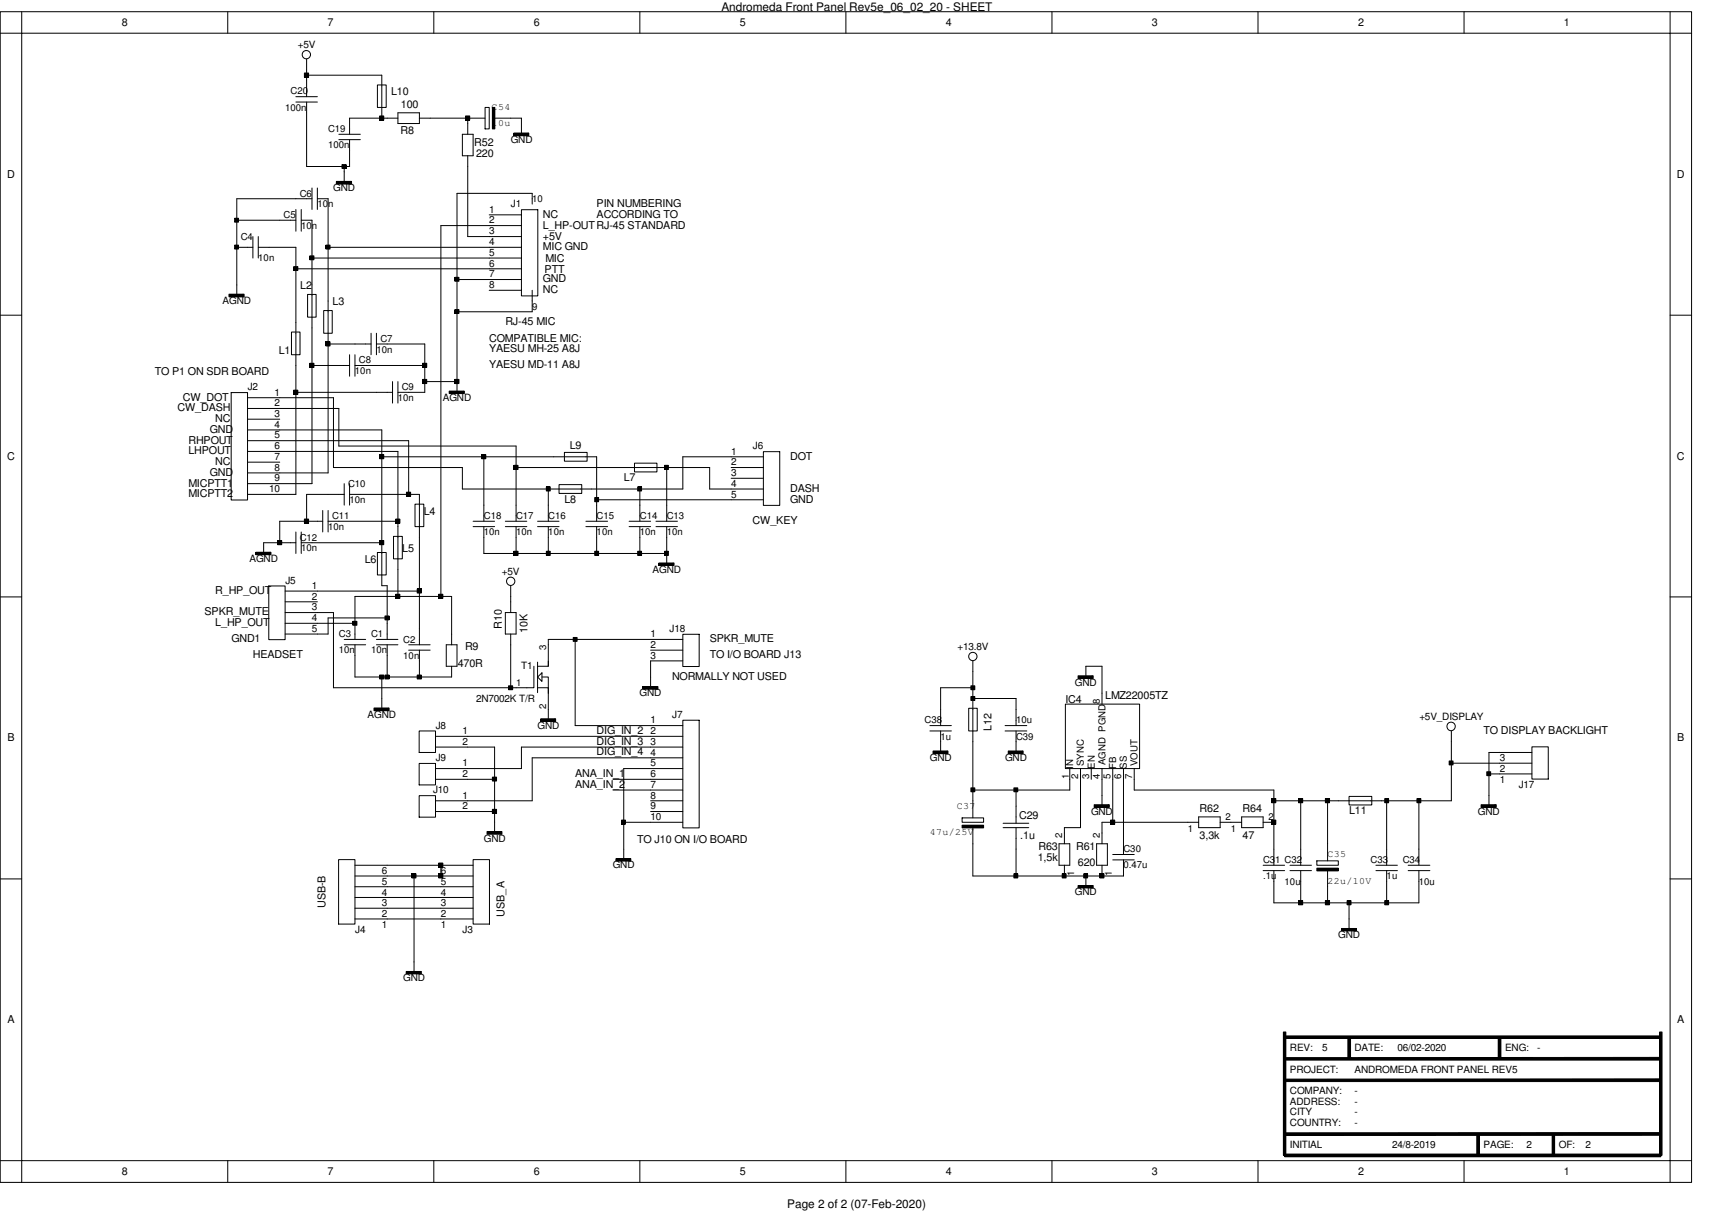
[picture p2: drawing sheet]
<svg xmlns="http://www.w3.org/2000/svg" width="297mm" height="210mm" viewBox="0 0 297 210" stroke-linecap="round" stroke-linejoin="round" font-family="sans-serif">
<g fill="none" stroke="#000" stroke-width=".17">
<path d="M0 2h293.3v203h-293.3zM3.8 5.8h285.8v195.5h-285.8zM3.8 2v3.8h-3.8M39.5 2v3.8M51.3 17.7h3.7M51.3 16.8h3.7M52.8 12.7h.7v.7h-.7zM53.2 13h13v7.5M53.2 17.7v11.2h7.4v-4.7M53.2 10.2v6.6M65.4 14.7h1.6v3.9h-1.6zM69 19.6h3.7v1.8h-3.7z"/>
<path d="M75.2 2v3.8M84.1 18.6h.7v3.8h-.7zM85.4 18.6h.4v3.8h-.4zM111 2v3.8M146.7 2v3.8M182.4 2v3.8M218.1 2v3.8M253.9 2v3.8M289.6 2v3.8h3.7M40.7 37.8h.7v.7h-.7zM41.1 38.2h10.2M51.3 36.3v3.8"/>
<path d="M52.2 38.2h1.9v45.7h-11.2M52.2 36.3v3.8M54.1 32.6v3.7M54.1 34.5h-13v16.8M55 34.5h1.9v47.5h-14M55 32.6v3.7M58.3 31.5h2.5v.4h-2.5zM58.8 23.3h3.7M58.8 24.2h3.7M59.3 28.5h.7v.7h-.7zM59.7 28.9v2.8M60.8 31.5h.2v.4h-.2z"/>
<path d="M65.8 20.1h.7v.7h-.7zM69 20.5h-8.4v2.8M72.7 20.5h11.4M80.2 23.3h1.8v3.7h-1.8zM80.7 20.1h.7v.7h-.7zM81.1 27v14h9.3M81.1 20.5v2.8M84.8 37.3h5.6M85.6 20.5h4.8v2.8M89.1 23.1h2.5v.4h-2.5zM90.4 36.4h2.9v14.9h-2.9zM90.4 39.1h-13.9v64.3"/>
<path d="M91.6 23.1h.1v.4h-.1zM92.3 35.4v-1.9h-13.1v34.5M0 54.7h3.8M39.7 51h2.5v.5h-2.5zM40.7 42.5h.7v.7h-.7zM41.1 42.9h2.8M42.2 51h.1v.5h-.1zM43.9 41v3.7M44.8 42.9h6.5v42.8h-8.4M44.8 41v3.7M50.5 57.6h1.5v3.9h-1.5zM50.9 46.2h.7v.7h-.7z"/>
<path d="M51.3 46.6h39.1M53.3 51.1h1.5v3.9h-1.5zM53.7 44.4h.7v.6h-.7zM54.1 44.7h36.3M56.1 53.8h1.5v4h-1.5zM56.5 42.5h.7v.7h-.7zM56.5 59.3h.7v.7h-.7zM56.9 42.9h33.5M56.9 59.6h7.4M64.3 57.8v3.7M65.3 57.8v3.7M65.3 59.6h8.4v8.4h-4.7"/>
<path d="M78.9 48.1h.7v.7h-.7zM78.9 53.7h.7v.7h-.7zM79.2 48.5h11.2M84.8 50.3h5.6M92.3 50.3v3.8h-13.1M289.6 54.7h3.7M40.1 68.1h2.8v18.6h-2.8zM42.9 78.3h26.1v25.1M42.9 74.5h23.3v27.1h.9v9.3M42.9 69h14.9v12.1h22.4v3.7h38.2v-5.6h14M42.9 70.8h15.9v6.5h30.7v13.1M42.9 72.7h5.6"/>
<path d="M42.9 76.4h28v9.3M50.9 67.6h.7v.8h-.7zM51.3 68h16.8M53.7 63h.7v.7h-.7zM54.1 63.4h6.5M60.6 61.5v3.7M61.5 61.5v3.7M61.5 63.4h12.2M65.8 78.8h.7v.7h-.7zM66.2 79.2h37.3v11.2M68.1 66.2v3.7M69 66.2v3.7"/>
<path d="M73.3 65.8h.7v.7h-.7zM73.3 63h.7v.7h-.7zM73.7 66.2h5.5M77.9 67.8h2.5v.4h-2.5zM78.9 65.8h.7v.7h-.7zM80.4 67.8h.1v.4h-.1zM83.5 78.8h.7v.7h-.7zM83.9 79.2v11.2M97.9 78.4h3.9v1.6h-3.9zM132.4 78.3h2.8v9.3h-2.8zM42.9 80.1h5.6M44.4 95.8h2.4v.4h-2.4z"/>
<path d="M46.8 95.8h.2v.4h-.2zM48.1 93.7h.7v.7h-.7zM51.3 92.2v3.8M51.3 94.1h-5.6v1.9M52.2 92.2v3.8M52.2 94.1h14M52.8 90h.7v.7h-.7zM56 88.5v3.7M56 90.4h-7.5v3.7M56.9 88.5v3.7M56.9 90.4h12.1M59.7 83.9v3.7"/>
<path d="M59.7 85.7h-6.5v4.7M60.6 85.7h12.1v26.1M60.6 83.9v3.7M65.4 95.8h1.6v3.9h-1.6zM65.8 93.7h.7v.7h-.7zM68.2 93h1.6v3.9h-1.6zM68.6 90h.7v.7h-.7zM70.5 85.3h.7v.8h-.7zM72 87.4h1.5v3.9h-1.5zM82 90.4h3.8M82 91.3h3.8M83.9 91.3v4.7h31.7"/>
<path d="M87.6 90.4h3.8M87.6 91.3h3.8M89.1 95.6h.7v.7h-.7zM89.1 80.7h.7v.7h-.7zM89.5 81.1h33.6v3.7h9.3M89.5 91.3v4.7M93.2 90.4h3.7M93.2 91.3h3.7M94.7 95.6h.7v.7h-.7zM94.7 84.4h.7v.7h-.7zM95.1 84.8v5.6M95.1 91.3v4.7"/>
<path d="M96.9 84h4v1.6h-4zM101.6 90.4h3.8M101.6 91.3h3.8M103.1 95.6h.7v.7h-.7zM103.1 86.3h.7v.7h-.7zM103.5 86.7h28.9M103.5 91.3v4.7M109.1 90.4h3.7M109.1 91.3h3.7M110 80.3h3.9v1.5h-3.9zM110.6 84.4h.6v.7h-.6zM110.6 95.6h.6v.7h-.6z"/>
<path d="M111 84.8v5.6M111 91.3v4.7M113.7 90.4h3.8M113.7 91.3h3.8M114.3 97.6h2.4v.4h-2.4zM115.2 95.6h.7v.7h-.7zM115.2 80.7h.7v.7h-.7zM115.6 81.1v9.3M115.6 91.3v6.5M116.7 97.6h.2v.4h-.2zM126.8 81.1h5.6M126.8 82.9h5.6"/>
<path d="M0 103.5h3.8M46.6 101.6h2.8v9.3h-2.8zM49.4 106.2h8.4v13.1h34.8v-3.8M49.4 102.5h23.3M49.4 104.4h5.6M49.4 108.1h12.1M59.7 111.8h3.7M59.7 110.9h3.7M61.2 107.7h.7v.7h-.7zM61.5 110.9v-7.5h16.8v8.4M61.5 111.8v5.6h16.8v-1.9M65.3 111.8h3.7"/>
<path d="M65.3 110.9h3.7M65.8 117.1h.7v.6h-.7zM66.2 117.4v5.6M66.8 106.8h.7v.7h-.7zM66.8 117.1h.7v.6h-.7zM67.1 107.1h-10.2v2.8h-7.5M67.1 111.8v5.6M68.6 103h.7v.8h-.7zM70.9 111.8h3.7M70.9 112.7h3.7M72.3 102.1h.8v.7h-.8zM72.3 117.1h.8v.6h-.8z"/>
<path d="M72.7 112.7v4.7M76.1 103h.7v.8h-.7zM77.4 111.8h1.8v3.7h-1.8zM87.6 106.2h1.9v3.7h-1.9zM88.2 118.9h.7v.7h-.7zM88.6 101.6v4.6M88.6 109.9v9.4M93.2 119.3h1.9v.9M93.2 117.4l.8-.7v1.5zM93.2 114.8v5.3M94 117.4h1.1v7.5M95.1 114.6v.9h-1.9"/>
<path d="M99.4 110.5h.7v.7h-.7zM99.7 110.9v14.9h18.7M111.5 119h2.4v.5h-2.4zM112.8 112.7h5.6M113.9 119h.2v.5h-.2zM118.4 110h2.8v5.6h-2.8zM118.4 110.9h-23.3v4.6M118.4 114.6h-5.6v4.7M168.4 118.9h.6v.7h-.6zM168.7 114.6v27.2M168.7 119.3h-5.6v6.5M186.9 117.2h2.5v.4h-2.5z"/>
<path d="M188.3 117.4v-1.9h2.8v6.6M189.4 117.2h.2v.4h-.2zM289.6 103.5h3.7M64.9 122.8h2.4v.4h-2.4zM67.3 122.8h.2v.4h-.2zM72.7 126.7h2.8v3.8h-2.8zM72.7 132.4h2.8v3.7h-2.8zM72.7 138h2.8v3.7h-2.8zM75.5 127.7h42.9M75.5 129.5h10.3v14.9M75.5 135.1h10.3M85.4 134.7h.7v.7h-.7z"/>
<path d="M93.8 124.6h2.4v.5h-2.4zM96.2 124.6h.1v.5h-.1zM106.3 135.1h12.1M106.3 137h12.1M112.8 138.9h5.6M118.4 124.9h2.8v18.7h-2.8zM118.4 131.4h-26.1v7.5h-16.8M118.4 129.5h-28v3.8h-14.9M118.4 133.3h-10.2v15.8M161.2 126.7h3.8M161.2 125.8h3.8M161.8 130.2h2.4v.5h-2.4z"/>
<path d="M163.1 126.7v3.8M164.2 130.2h.2v.5h-.2zM168 122.8h1.5v3.9h-1.5zM168.4 120.8h.6v.7h-.6zM168.4 136.6h.6v.7h-.6zM168.7 121.1h7.5v4.7M174.3 126.7h3.8M174.3 125.8h3.8M174.8 130.2h2.5v.5h-2.5zM175.8 136.6h.7v.7h-.7zM176.2 126.7v3.8M176.2 137v5.7"/>
<path d="M177.3 130.2h.1v.5h-.1zM184.7 122.1h12.9v11.2h-12.9zM185.5 133.3v3.7h-16.8M187.4 133.3v10.2h-2.8v2.8M189.2 133.3v1.8M189.7 139.5h2.5v.5h-2.5zM191.1 133.3v6.5M192.2 139.5h.2v.5h-.2zM193 133.3v9.3M194.8 133.3v14.9M196.7 133.3v3.7h24.2v13M220.5 138.5h.7v.7h-.7z"/>
<path d="M225.2 138.5h.7v.7h-.7zM225.5 138.9v11.1M229.8 138.5h.7v.7h-.7zM230.2 138.9v10.4M233.9 138.1h4v1.5h-4zM240.1 138.5h.7v.7h-.7zM240.4 138.9v11.1M245.7 138.5h.7v.7h-.7zM246 138.9v11.1M251.3 132h.7v.6h-.7zM251.7 126.7v12.2h-30.8M251.7 132.3h13.9"/>
<path d="M256.8 139.5h2.5v.5h-2.5zM257.8 133.8h.7v.7h-.7zM258.2 134.2h7.4M259.3 139.5h.2v.5h-.2zM265.6 129.5h2.9v5.6h-2.9zM265.6 130.5h-7.4v9.3M0 152.4h3.8M58.7 149.1h2.8v11.1h-2.8zM61.5 150h20.5M61.5 159.3h20.5M61.5 157.5h20.5M61.5 155.6h20.5"/>
<path d="M61.5 153.8h20.5M61.5 151.9h20.5M71.4 151.5h.7v.7h-.7zM71.8 151.9v16.8M75.5 140.7h10.3M76.1 149.6h.7v.8h-.7zM76.1 151.5h.7v.7h-.7zM76.5 150v1.9M82 149.1h2.9v11.1h-2.9zM84.5 144.2h2.4v.5h-2.4zM85.4 140.3h.7v.8h-.7zM86.9 144.2h.1v.5h-.1z"/>
<path d="M106.8 148.9h2.5v.4h-2.5zM107.8 142.2h.7v.7h-.7zM108.2 142.6h10.2M109.3 148.9h.1v.4h-.1zM112.8 140.7h5.6M166.8 143.1h3.8v.5h-3.8zM166.8 141.8h3.8v.8h-3.8zM168.7 143.3v8.6h26.1v-2.8M173.9 142.7h4.5M173.9 143.5h4.5M175.8 151.5h.7v.7h-.7zM176.2 143.5v8.4"/>
<path d="M183.6 146.3h1.9v3.7h-1.9zM184.2 151.5h.7v.7h-.7zM184.6 150v1.9M186.9 153.5h2.5v.5h-2.5zM187.9 151.5h.7v.7h-.7zM188.3 151.9v1.9M189.4 153.5h.2v.5h-.2zM190.2 146.3h1.8v3.7h-1.8zM190.7 151.5h.7v.7h-.7zM191.1 150v1.9M192.6 142.2h.7v.7h-.7zM193 149.1h3.7"/>
<path d="M193 148.2h3.7M207.9 141.6h3.7v1.9h-3.7zM207.9 142.6h-16.8v3.7M211.6 142.6h3.7M215.3 141.6h3.7v1.9h-3.7zM219 150h3.8M219 151h3.8M219 142.6h1.9M220.5 142.2h.7v.7h-.7zM220.9 151v5.5h25.1v-5.5M223.7 150h3.7M223.7 151h3.7"/>
<path d="M225.2 156.2h.7v.7h-.7zM225.5 151v5.5M228.3 150.5h3.8v.5h-3.8zM228.3 149.3h3.8v.7h-3.8zM229.8 156.2h.7v.7h-.7zM230.2 150.7v5.8M233.6 156.2h.7v.7h-.7zM233.9 156.5v4.7M238.6 150h3.7M238.6 151h3.7M240.1 156.2h.7v.7h-.7zM240.4 151v5.5"/>
<path d="M244.2 150h3.7M244.2 151h3.7M289.6 152.4h3.7M70.4 168.4h2.5v.5h-2.5zM72.9 168.4h.2v.5h-.2zM222.5 178.9h.5v21.4h-.5zM222.8 179.6h65.2v.4h-65.2zM232.6 161h2.5v.4h-2.5zM233.7 179.9h.5v3.7h-.5zM235.1 161h.1v.4h-.1zM259.8 179.9h.5v3.7h-.5zM287.8 178.9h.4v21.4h-.4z"/>
<path d="M222.7 196.4h65.3v.4l-65.3 .1zM222.8 187.1h65.2v.4h-65.2zM222.8 183.4l65.2-.1v.5h-65.2zM256.1 196.6h.4v3.7h-.4zM269.2 196.6h.4v3.7h-.4zM0 201.3h3.8v3.7M39.5 201.3v3.7M75.2 201.3v3.7M111 201.3v3.7M146.7 201.3v3.7M182.4 201.3v3.7M218.1 201.3v3.7"/>
<path d="M222.8 200.1h65.2v.5h-65.2zM253.9 201.3v3.7M293.3 201.3h-3.7v3.7"/>
<circle cx="53.1" cy="9.5" r=".72"/>
<circle cx="88.6" cy="100.8" r=".72"/>
<circle cx="168.7" cy="113.8" r=".72"/>
<circle cx="251.6" cy="126" r=".73"/>
</g>
<path d="M85.6 18.6v3.8M77.9 68h2.5M44.4 96h2.4M114.3 97.8h2.4M106.8 149.1h2.5M186.9 153.8h2.5M70.4 168.7h2.5M222.8 179.8h65.2M222.8 178.9v21.4M232.6 161.2h2.5M288 178.9v21.4M269.4 196.6v3.7" fill="none" stroke="#000" stroke-width=".42"/>
<g fill="#000">
<path d="M222.7 196.4h65.3v.4l-65.3 .1zM222.8 187.1h65.2v.4h-65.2zM222.8 183.4l65.2-.1v.5h-65.2z"/>
<path d="M52.8 12.7h.7v.7h-.7z" fill-rule="evenodd"/>
<path d="M40.7 37.8h.7v.7h-.7z" fill-rule="evenodd"/>
<path d="M58.3 31.5h2.5v.4h-2.5z" fill-rule="evenodd"/>
<path d="M59.3 28.5h.7v.7h-.7z" fill-rule="evenodd"/>
<path d="M60.8 31.5h.2v.4h-.2z" fill-rule="evenodd"/>
<path d="M65.8 20.1h.7v.7h-.7z" fill-rule="evenodd"/>
<path d="M80.7 20.1h.7v.7h-.7z" fill-rule="evenodd"/>
<path d="M89.1 23.1h2.5v.4h-2.5z" fill-rule="evenodd"/>
<path d="M91.6 23.1h.1v.4h-.1z" fill-rule="evenodd"/>
<path d="M39.7 51h2.5v.5h-2.5z" fill-rule="evenodd"/>
<path d="M40.7 42.5h.7v.7h-.7z" fill-rule="evenodd"/>
<path d="M42.2 51h.1v.5h-.1z" fill-rule="evenodd"/>
<path d="M50.9 46.2h.7v.7h-.7z" fill-rule="evenodd"/>
<path d="M53.7 44.4h.7v.6h-.7z" fill-rule="evenodd"/>
<path d="M56.5 42.5h.7v.7h-.7z" fill-rule="evenodd"/>
<path d="M56.5 59.3h.7v.7h-.7z" fill-rule="evenodd"/>
<path d="M78.9 48.1h.7v.7h-.7z" fill-rule="evenodd"/>
<path d="M78.9 53.7h.7v.7h-.7z" fill-rule="evenodd"/>
<path d="M50.9 67.6h.7v.8h-.7z" fill-rule="evenodd"/>
<path d="M53.7 63h.7v.7h-.7z" fill-rule="evenodd"/>
<path d="M65.8 78.8h.7v.7h-.7z" fill-rule="evenodd"/>
<path d="M73.3 65.8h.7v.7h-.7z" fill-rule="evenodd"/>
<path d="M73.3 63h.7v.7h-.7z" fill-rule="evenodd"/>
<path d="M78.9 65.8h.7v.7h-.7z" fill-rule="evenodd"/>
<path d="M80.4 67.8h.1v.4h-.1z" fill-rule="evenodd"/>
<path d="M83.5 78.8h.7v.7h-.7z" fill-rule="evenodd"/>
<path d="M46.8 95.8h.2v.4h-.2z" fill-rule="evenodd"/>
<path d="M48.1 93.7h.7v.7h-.7z" fill-rule="evenodd"/>
<path d="M52.8 90h.7v.7h-.7z" fill-rule="evenodd"/>
<path d="M65.8 93.7h.7v.7h-.7z" fill-rule="evenodd"/>
<path d="M68.6 90h.7v.7h-.7z" fill-rule="evenodd"/>
<path d="M70.5 85.3h.7v.8h-.7z" fill-rule="evenodd"/>
<path d="M89.1 95.6h.7v.7h-.7z" fill-rule="evenodd"/>
<path d="M89.1 80.7h.7v.7h-.7z" fill-rule="evenodd"/>
<path d="M94.7 95.6h.7v.7h-.7z" fill-rule="evenodd"/>
<path d="M94.7 84.4h.7v.7h-.7z" fill-rule="evenodd"/>
<path d="M103.1 95.6h.7v.7h-.7z" fill-rule="evenodd"/>
<path d="M103.1 86.3h.7v.7h-.7z" fill-rule="evenodd"/>
<path d="M110.6 84.4h.6v.7h-.6z" fill-rule="evenodd"/>
<path d="M110.6 95.6h.6v.7h-.6z" fill-rule="evenodd"/>
<path d="M115.2 95.6h.7v.7h-.7z" fill-rule="evenodd"/>
<path d="M115.2 80.7h.7v.7h-.7z" fill-rule="evenodd"/>
<path d="M116.7 97.6h.2v.4h-.2z" fill-rule="evenodd"/>
<path d="M61.2 107.7h.7v.7h-.7z" fill-rule="evenodd"/>
<path d="M65.8 117.1h.7v.6h-.7z" fill-rule="evenodd"/>
<path d="M66.8 106.8h.7v.7h-.7z" fill-rule="evenodd"/>
<path d="M66.8 117.1h.7v.6h-.7z" fill-rule="evenodd"/>
<path d="M68.6 103h.7v.8h-.7z" fill-rule="evenodd"/>
<path d="M72.3 102.1h.8v.7h-.8z" fill-rule="evenodd"/>
<path d="M72.3 117.1h.8v.6h-.8z" fill-rule="evenodd"/>
<path d="M76.1 103h.7v.8h-.7z" fill-rule="evenodd"/>
<path d="M88.2 118.9h.7v.7h-.7z" fill-rule="evenodd"/>
<path d="M99.4 110.5h.7v.7h-.7z" fill-rule="evenodd"/>
<path d="M111.5 119h2.4v.5h-2.4z" fill-rule="evenodd"/>
<path d="M113.9 119h.2v.5h-.2z" fill-rule="evenodd"/>
<path d="M168.4 118.9h.6v.7h-.6z" fill-rule="evenodd"/>
<path d="M186.9 117.2h2.5v.4h-2.5z" fill-rule="evenodd"/>
<path d="M189.4 117.2h.2v.4h-.2z" fill-rule="evenodd"/>
<path d="M64.9 122.8h2.4v.4h-2.4z" fill-rule="evenodd"/>
<path d="M67.3 122.8h.2v.4h-.2z" fill-rule="evenodd"/>
<path d="M85.4 134.7h.7v.7h-.7z" fill-rule="evenodd"/>
<path d="M93.8 124.6h2.4v.5h-2.4z" fill-rule="evenodd"/>
<path d="M96.2 124.6h.1v.5h-.1z" fill-rule="evenodd"/>
<path d="M161.8 130.2h2.4v.5h-2.4z" fill-rule="evenodd"/>
<path d="M164.2 130.2h.2v.5h-.2z" fill-rule="evenodd"/>
<path d="M168.4 120.8h.6v.7h-.6z" fill-rule="evenodd"/>
<path d="M168.4 136.6h.6v.7h-.6z" fill-rule="evenodd"/>
<path d="M174.8 130.2h2.5v.5h-2.5z" fill-rule="evenodd"/>
<path d="M175.8 136.6h.7v.7h-.7z" fill-rule="evenodd"/>
<path d="M177.3 130.2h.1v.5h-.1z" fill-rule="evenodd"/>
<path d="M189.7 139.5h2.5v.5h-2.5z" fill-rule="evenodd"/>
<path d="M192.2 139.5h.2v.5h-.2z" fill-rule="evenodd"/>
<path d="M220.5 138.5h.7v.7h-.7z" fill-rule="evenodd"/>
<path d="M225.2 138.5h.7v.7h-.7z" fill-rule="evenodd"/>
<path d="M229.8 138.5h.7v.7h-.7z" fill-rule="evenodd"/>
<path d="M240.1 138.5h.7v.7h-.7z" fill-rule="evenodd"/>
<path d="M245.7 138.5h.7v.7h-.7z" fill-rule="evenodd"/>
<path d="M251.3 132h.7v.6h-.7z" fill-rule="evenodd"/>
<path d="M256.8 139.5h2.5v.5h-2.5z" fill-rule="evenodd"/>
<path d="M257.8 133.8h.7v.7h-.7z" fill-rule="evenodd"/>
<path d="M259.3 139.5h.2v.5h-.2z" fill-rule="evenodd"/>
<path d="M71.4 151.5h.7v.7h-.7z" fill-rule="evenodd"/>
<path d="M76.1 149.6h.7v.8h-.7z" fill-rule="evenodd"/>
<path d="M76.1 151.5h.7v.7h-.7z" fill-rule="evenodd"/>
<path d="M84.5 144.2h2.4v.5h-2.4z" fill-rule="evenodd"/>
<path d="M85.4 140.3h.7v.8h-.7z" fill-rule="evenodd"/>
<path d="M86.9 144.2h.1v.5h-.1z" fill-rule="evenodd"/>
<path d="M107.8 142.2h.7v.7h-.7z" fill-rule="evenodd"/>
<path d="M109.3 148.9h.1v.4h-.1z" fill-rule="evenodd"/>
<path d="M166.8 143.1h3.8v.5h-3.8z" fill-rule="evenodd"/>
<path d="M175.8 151.5h.7v.7h-.7z" fill-rule="evenodd"/>
<path d="M184.2 151.5h.7v.7h-.7z" fill-rule="evenodd"/>
<path d="M187.9 151.5h.7v.7h-.7z" fill-rule="evenodd"/>
<path d="M189.4 153.5h.2v.5h-.2z" fill-rule="evenodd"/>
<path d="M190.7 151.5h.7v.7h-.7z" fill-rule="evenodd"/>
<path d="M192.6 142.2h.7v.7h-.7z" fill-rule="evenodd"/>
<path d="M220.5 142.2h.7v.7h-.7z" fill-rule="evenodd"/>
<path d="M225.2 156.2h.7v.7h-.7z" fill-rule="evenodd"/>
<path d="M228.3 150.5h3.8v.5h-3.8z" fill-rule="evenodd"/>
<path d="M229.8 156.2h.7v.7h-.7z" fill-rule="evenodd"/>
<path d="M233.6 156.2h.7v.7h-.7z" fill-rule="evenodd"/>
<path d="M240.1 156.2h.7v.7h-.7z" fill-rule="evenodd"/>
<path d="M72.9 168.4h.2v.5h-.2z" fill-rule="evenodd"/>
<path d="M233.7 179.9h.5v3.7h-.5z" fill-rule="evenodd"/>
<path d="M235.1 161h.1v.4h-.1z" fill-rule="evenodd"/>
<path d="M259.8 179.9h.5v3.7h-.5z" fill-rule="evenodd"/>
<path d="M256.1 196.6h.4v3.7h-.4z" fill-rule="evenodd"/>
<path d="M222.8 200.1h65.2v.5h-65.2z" fill-rule="evenodd"/>
</g>
<g font-size="2">
<text x="125.1" y="1.9">Andromeda Front Panel Rev5e_06_02_20 - SHEET</text>
<text x="136.5" y="209.5">Page 2 of 2 (07-Feb-2020)</text>
</g>
<g font-size="1.9">
<text x="21.1" y="4.5">8</text>
<text x="56.8" y="4.5">7</text>
<text x="92.6" y="4.5">6</text>
<text x="128.3" y="4.5">5</text>
<text x="164" y="4.5">4</text>
<text x="199.7" y="4.5">3</text>
<text x="235.5" y="4.5">2</text>
<text x="271.2" y="4.5">1</text>
<text x="67.8" y="16.6">L10</text>
<text x="69.5" y="23.3">R8</text>
<text x="69.5" y="18.8">100</text>
<text x="82.3" y="25.3">R52</text>
<text x="82.5" y="27.2">220</text>
<text x="1.3" y="30.8">D</text>
<text x="103.5" y="35.9">PIN NUMBERING</text>
<text x="290.8" y="30.8">D</text>
<text x="94.1" y="37.8">NC</text>
<text x="94.1" y="41.5">+5V</text>
<text x="94.1" y="39.7">L_HP-OUTRJ-45 STANDARD</text>
<text x="103.5" y="37.8">ACCORDING TO</text>
<text x="94.1" y="43.4">MIC GND</text>
<text x="94.4" y="47.3">PTT</text>
<text x="94.6" y="45.5">MIC</text>
<text x="52.1" y="50.1">L2</text>
<text x="57.7" y="52.9">L3</text>
<text x="94.1" y="50.8">NC</text>
<text x="94.1" y="49">GND</text>
<text x="84.8" y="59.2">COMPATIBLE MIC:</text>
<text x="87.6" y="56.4">RJ-45 MIC</text>
<text x="26.8" y="65">TO P1 ON SDR BOARD</text>
<text x="48.3" y="61.3">L1</text>
<text x="84.8" y="63.9">YAESU MD-11 A8J</text>
<text x="84.8" y="61.1">YAESU MH-25 A8J</text>
<text x="30.8" y="71.3">CW_DASH</text>
<text x="31.7" y="69.5">CW_DOT</text>
<text x="32.7" y="76.9">RHPOUT</text>
<text x="36.4" y="75.1">GND</text>
<text x="37.3" y="73.2">NC</text>
<text x="98.8" y="77.9">L9</text>
<text x="1.3" y="79.7">C</text>
<text x="32.7" y="78.8">LHPOUT</text>
<text x="36.4" y="82.5">GND</text>
<text x="37.3" y="80.6">NC</text>
<text x="108.2" y="83.4">L7</text>
<text x="137" y="79.7">DOT</text>
<text x="290.8" y="79.7">C</text>
<text x="32.7" y="84.4">MICPTT1</text>
<text x="32.7" y="86.2">MICPTT2</text>
<text x="73.5" y="89.2">L4</text>
<text x="97.9" y="87.2">L8</text>
<text x="137" y="87.2">GND</text>
<text x="137" y="85.3">DASH</text>
<text x="69.8" y="95.8">L5</text>
<text x="130.5" y="90.9">CW_KEY</text>
<text x="63.2" y="97.6">L6</text>
<text x="35.5" y="106.7">SPKR_MUTE</text>
<text x="37.3" y="103">R_HP_OUT</text>
<text x="37.3" y="108.6">L_HP_OUT</text>
<text x="40.1" y="111.4">GND1</text>
<text x="80.6" y="112.7">R9</text>
<text x="87" y="109" transform="rotate(-90 87 109)">R10</text>
<text x="91.5" y="109.8" transform="rotate(-90 91.5 109.8)">10K</text>
<text x="123.1" y="111.4">SPKR_MUTE</text>
<text x="43.9" y="114.2">HEADSET</text>
<text x="79.4" y="115.7">470R</text>
<text x="116.5" y="117.9">NORMALLY NOT USED</text>
<text x="123.1" y="114.2">TO I/O BOARD J13</text>
<text x="184.7" y="121.8">IC4</text>
<text x="191.6" y="121.3">LMZ22005TZ</text>
<text x="1.3" y="128.6">B</text>
<text x="103.5" y="127.3">DIG_IN_2</text>
<text x="103.5" y="129.1">DIG_IN_3</text>
<text x="103.5" y="131">DIG_IN_4</text>
<text x="172" y="126.7" transform="rotate(-90 172 126.7)">L12</text>
<text x="257.3" y="127.3">TO DISPLAY BACKLIGHT</text>
<text x="290.8" y="128.6">B</text>
<text x="99.7" y="134.7">ANA_IN_1</text>
<text x="99.7" y="136.6">ANA_IN_2</text>
<text x="176.7" y="141.9">C29</text>
<text x="208" y="140.8">R62</text>
<text x="215.5" y="140.8">R64</text>
<text x="233.9" y="141.2">L11</text>
<text x="110.5" y="146.1">TO J10 ON I/O BOARD</text>
<text x="176.9" y="145.5">.1u</text>
<text x="180" y="149.3">1,5k</text>
<text x="180.1" y="147.4">R63</text>
<text x="186.6" y="147.4">R61</text>
<text x="208" y="145.5">3,3k</text>
<text x="215.5" y="145.5">47</text>
<text x="186.9" y="150.2">620</text>
<text x="56.4" y="157.5" transform="rotate(-90 56.4 157.5)">USB-B</text>
<text x="87.5" y="158.9" transform="rotate(-90 87.5 158.9)">USB_A</text>
<text x="1.3" y="177.5">A</text>
<text x="290.8" y="177.5">A</text>
<text x="21.1" y="203.8">8</text>
<text x="56.8" y="203.8">7</text>
<text x="92.6" y="203.8">6</text>
<text x="128.3" y="203.8">5</text>
<text x="164" y="203.8">4</text>
<text x="199.7" y="203.8">3</text>
<text x="235.5" y="203.8">2</text>
<text x="271.2" y="203.8">1</text>
</g>
<g font-size="1.7">
<text x="51.6" y="8.4">+5V</text>
<text x="50.4" y="16.4">C20</text>
<text x="49.4" y="19.2">100n</text>
<text x="56.9" y="22.9">C19</text>
<text x="85.3" y="19.1">C54</text>
<text x="85.3" y="21.9">10u</text>
<text x="56.9" y="25.7">100n</text>
<text x="88.6" y="24.8">GND</text>
<text x="52" y="34.1">C6</text>
<text x="55" y="35.9">10n</text>
<text x="57.8" y="33.1">GND</text>
<text x="88.6" y="35.9">J1</text>
<text x="92.3" y="35">10</text>
<text x="41.7" y="41.6">C4</text>
<text x="49.2" y="37.8">C5</text>
<text x="52.2" y="39.7">10n</text>
<text x="84.8" y="36.9">1</text>
<text x="84.8" y="38.7">2</text>
<text x="84.8" y="40.6">3</text>
<text x="44.8" y="45.3">10n</text>
<text x="84.8" y="42.5">4</text>
<text x="84.8" y="44.4">5</text>
<text x="84.8" y="46.2">6</text>
<text x="38.6" y="52.7">AGND</text>
<text x="84.8" y="48.1">7</text>
<text x="84.8" y="50">8</text>
<text x="92.3" y="53.7">9</text>
<text x="66" y="59.3">C7</text>
<text x="61.5" y="64.9">10n</text>
<text x="62.2" y="63">C8</text>
<text x="65.3" y="61.1">10n</text>
<text x="43" y="67.6">J2</text>
<text x="47.6" y="68.6">1</text>
<text x="47.6" y="70.4">2</text>
<text x="69" y="69.5">10n</text>
<text x="69.7" y="67.6">C9</text>
<text x="76.8" y="69.5">AGND</text>
<text x="47.6" y="72.3">3</text>
<text x="47.6" y="74.2">4</text>
<text x="47.6" y="76">5</text>
<text x="47.6" y="77.9">6</text>
<text x="130.6" y="77.9">J6</text>
<text x="47.6" y="79.8">7</text>
<text x="47.6" y="81.6">8</text>
<text x="47.6" y="83.5">9</text>
<text x="126.8" y="78.8">1</text>
<text x="126.8" y="80.7">2</text>
<text x="126.8" y="82.5">3</text>
<text x="46.6" y="85.3">10</text>
<text x="60.4" y="84.4">C10</text>
<text x="60.6" y="87.2">10n</text>
<text x="126.8" y="84.4">4</text>
<text x="126.8" y="86.3">5</text>
<text x="52" y="93.7">C12</text>
<text x="52.2" y="95.6">10n</text>
<text x="56.9" y="91.9">10n</text>
<text x="57.6" y="90">C11</text>
<text x="83.9" y="90">C18</text>
<text x="83.9" y="92.8">10n</text>
<text x="89.5" y="90">C17</text>
<text x="89.5" y="92.8">10n</text>
<text x="95.1" y="90">C16</text>
<text x="95.1" y="92.8">10n</text>
<text x="103.5" y="90">C15</text>
<text x="103.5" y="92.8">10n</text>
<text x="111" y="90">C14</text>
<text x="111" y="92.8">10n</text>
<text x="115.6" y="90">C13</text>
<text x="115.6" y="92.8">10n</text>
<text x="43.3" y="97.5">AGND</text>
<text x="49.5" y="101.2">J5</text>
<text x="87" y="99.7">+5V</text>
<text x="113.2" y="99.3">AGND</text>
<text x="54.1" y="102.1">1</text>
<text x="54.1" y="104">2</text>
<text x="54.1" y="105.8">3</text>
<text x="54.1" y="107.7">4</text>
<text x="54.1" y="109.6">5</text>
<text x="58.8" y="110.5">C3</text>
<text x="58.8" y="113.3">10n</text>
<text x="64.3" y="110.5">C1</text>
<text x="64.3" y="113.3">10n</text>
<text x="69.9" y="111.4">C2</text>
<text x="94.7" y="112.7" transform="rotate(-90 94.7 112.7)">3</text>
<text x="112.8" y="110.5">1</text>
<text x="112.8" y="112.4">2</text>
<text x="116.1" y="109.6">J18</text>
<text x="166" y="112.7">+13.8V</text>
<text x="69.9" y="114.2">10n</text>
<text x="89.5" y="118.9">1</text>
<text x="90.4" y="116.1">T1</text>
<text x="112.8" y="114.2">3</text>
<text x="186.4" y="118.9">GND</text>
<text x="63.8" y="124.5">AGND</text>
<text x="82.5" y="121.7">2N7002K T/R</text>
<text x="94.7" y="123" transform="rotate(-90 94.7 123)">2</text>
<text x="110.9" y="120.7">GND</text>
<text x="112.8" y="125.4">1</text>
<text x="116.6" y="124.5">J7</text>
<text x="160.3" y="125.4">C38</text>
<text x="176.2" y="125.4">10u</text>
<text x="190.7" y="122" transform="rotate(-90 190.7 122)">8</text>
<text x="246.1" y="124.8">+5V_DISPLAY</text>
<text x="75.6" y="126.4">J8</text>
<text x="75.6" y="132">J9</text>
<text x="80.2" y="127.3">1</text>
<text x="80.2" y="129.2">2</text>
<text x="93.2" y="126.4">GND</text>
<text x="112.8" y="127.3">2</text>
<text x="112.8" y="129.2">3</text>
<text x="112.8" y="131">4</text>
<text x="161.2" y="132">GND</text>
<text x="163.1" y="128.2">1u</text>
<text x="174.3" y="132">GND</text>
<text x="176.2" y="128.2">C39</text>
<text x="260.1" y="132">3</text>
<text x="75.1" y="137.5">J10</text>
<text x="80.2" y="132.9">1</text>
<text x="80.2" y="134.7">2</text>
<text x="112.8" y="132.9">5</text>
<text x="112.8" y="134.7">6</text>
<text x="112.8" y="136.6">7</text>
<text x="185.3" y="135.1" transform="rotate(-90 185.3 135.1)">1</text>
<text x="186.1" y="133.3" transform="rotate(-90 186.1 133.3)">IN</text>
<text x="187" y="135.1" transform="rotate(-90 187 135.1)">2</text>
<text x="188" y="132.8" transform="rotate(-90 188 132.8)">SYNC</text>
<text x="188.8" y="135.1" transform="rotate(-90 188.8 135.1)">3</text>
<text x="189.8" y="133.3" transform="rotate(-90 189.8 133.3)">EN</text>
<text x="190.7" y="135.1" transform="rotate(-90 190.7 135.1)">4</text>
<text x="191.7" y="132.7" transform="rotate(-90 191.7 132.7)">AGND PGND</text>
<text x="192.6" y="135.1" transform="rotate(-90 192.6 135.1)">5</text>
<text x="193.5" y="133.3" transform="rotate(-90 193.5 133.3)">FB</text>
<text x="194.4" y="135.1" transform="rotate(-90 194.4 135.1)">6</text>
<text x="195.4" y="133.3" transform="rotate(-90 195.4 133.3)">SS</text>
<text x="196.3" y="135.1" transform="rotate(-90 196.3 135.1)">7</text>
<text x="197.3" y="132.8" transform="rotate(-90 197.3 132.8)">VOUT</text>
<text x="260.1" y="135.7">1</text>
<text x="260.1" y="133.9">2</text>
<text x="263.4" y="136.6">J17</text>
<text x="80.2" y="138.5">1</text>
<text x="80.2" y="140.3">2</text>
<text x="112.8" y="138.5">8</text>
<text x="112.8" y="140.3">9</text>
<text x="112.8" y="142.2">10</text>
<text x="165.9" y="140.2">C37</text>
<text x="189.2" y="141.3">GND</text>
<text x="212.5" y="142.2">2</text>
<text x="220" y="142.2">2</text>
<text x="256.3" y="141.3">GND</text>
<text x="83.9" y="145.9">GND</text>
<text x="161.2" y="144.9">47u/25V</text>
<text x="184.2" y="145.4" transform="rotate(-90 184.2 145.4)">2</text>
<text x="190.7" y="145.4" transform="rotate(-90 190.7 145.4)">2</text>
<text x="194.8" y="147.8">C30</text>
<text x="206" y="144.3">1</text>
<text x="213.4" y="144.3">1</text>
<text x="219" y="149.6">C31 C32</text>
<text x="230.2" y="148.6">C35</text>
<text x="237.7" y="149.6">C33</text>
<text x="243.2" y="149.6">C34</text>
<text x="66.2" y="155.3">4</text>
<text x="66.2" y="153.4">5</text>
<text x="66.2" y="151.6">6</text>
<text x="76.5" y="155.3">4</text>
<text x="76.5" y="153.4">5</text>
<text x="76.5" y="151.6">6</text>
<text x="106.3" y="150.6">GND</text>
<text x="186.3" y="151.9" transform="rotate(-90 186.3 151.9)">1</text>
<text x="186.4" y="155.2">GND</text>
<text x="192.8" y="151.9" transform="rotate(-90 192.8 151.9)">1</text>
<text x="194.8" y="150.6">0.47u</text>
<text x="219" y="152.4">.1u</text>
<text x="222.8" y="153.4">10u</text>
<text x="230.2" y="153.2">22u/10V</text>
<text x="240.5" y="152.4">1u</text>
<text x="246" y="153.4">10u</text>
<text x="61.6" y="161.8">J4</text>
<text x="66.2" y="160.9">1</text>
<text x="66.2" y="159">2</text>
<text x="66.2" y="157.1">3</text>
<text x="76.5" y="160.9">1</text>
<text x="76.5" y="159">2</text>
<text x="76.5" y="157.1">3</text>
<text x="80.2" y="161.8">J3</text>
<text x="232.1" y="162.7">GND</text>
<text x="69.9" y="170.1">GND</text>
<text x="223.7" y="186">PROJECT:</text>
<text x="223.7" y="182.2">REV:</text>
<text x="229.3" y="182.2">5</text>
<text x="234.9" y="186">ANDROMEDA FRONT PANEL REV5</text>
<text x="234.9" y="182.2">DATE:</text>
<text x="242.3" y="182.2">06/02-2020</text>
<text x="261" y="182.2">ENG:</text>
<text x="266.6" y="182.2">-</text>
<text x="223.7" y="189.7">COMPANY:</text>
<text x="223.7" y="191.6">ADDRESS:</text>
<text x="234.9" y="189.7">-</text>
<text x="234.9" y="191.6">-</text>
<text x="223.7" y="195.3">COUNTRY:</text>
<text x="223.7" y="193.4">CITY</text>
<text x="234.9" y="193.4">-</text>
<text x="234.9" y="195.3">-</text>
<text x="223.7" y="199">INITIAL</text>
<text x="241.4" y="199">24/8-2019</text>
<text x="257.3" y="199">PAGE:</text>
<text x="264.7" y="199">2</text>
<text x="270.3" y="199">OF:</text>
<text x="275" y="199">2</text>
</g>
</svg>
